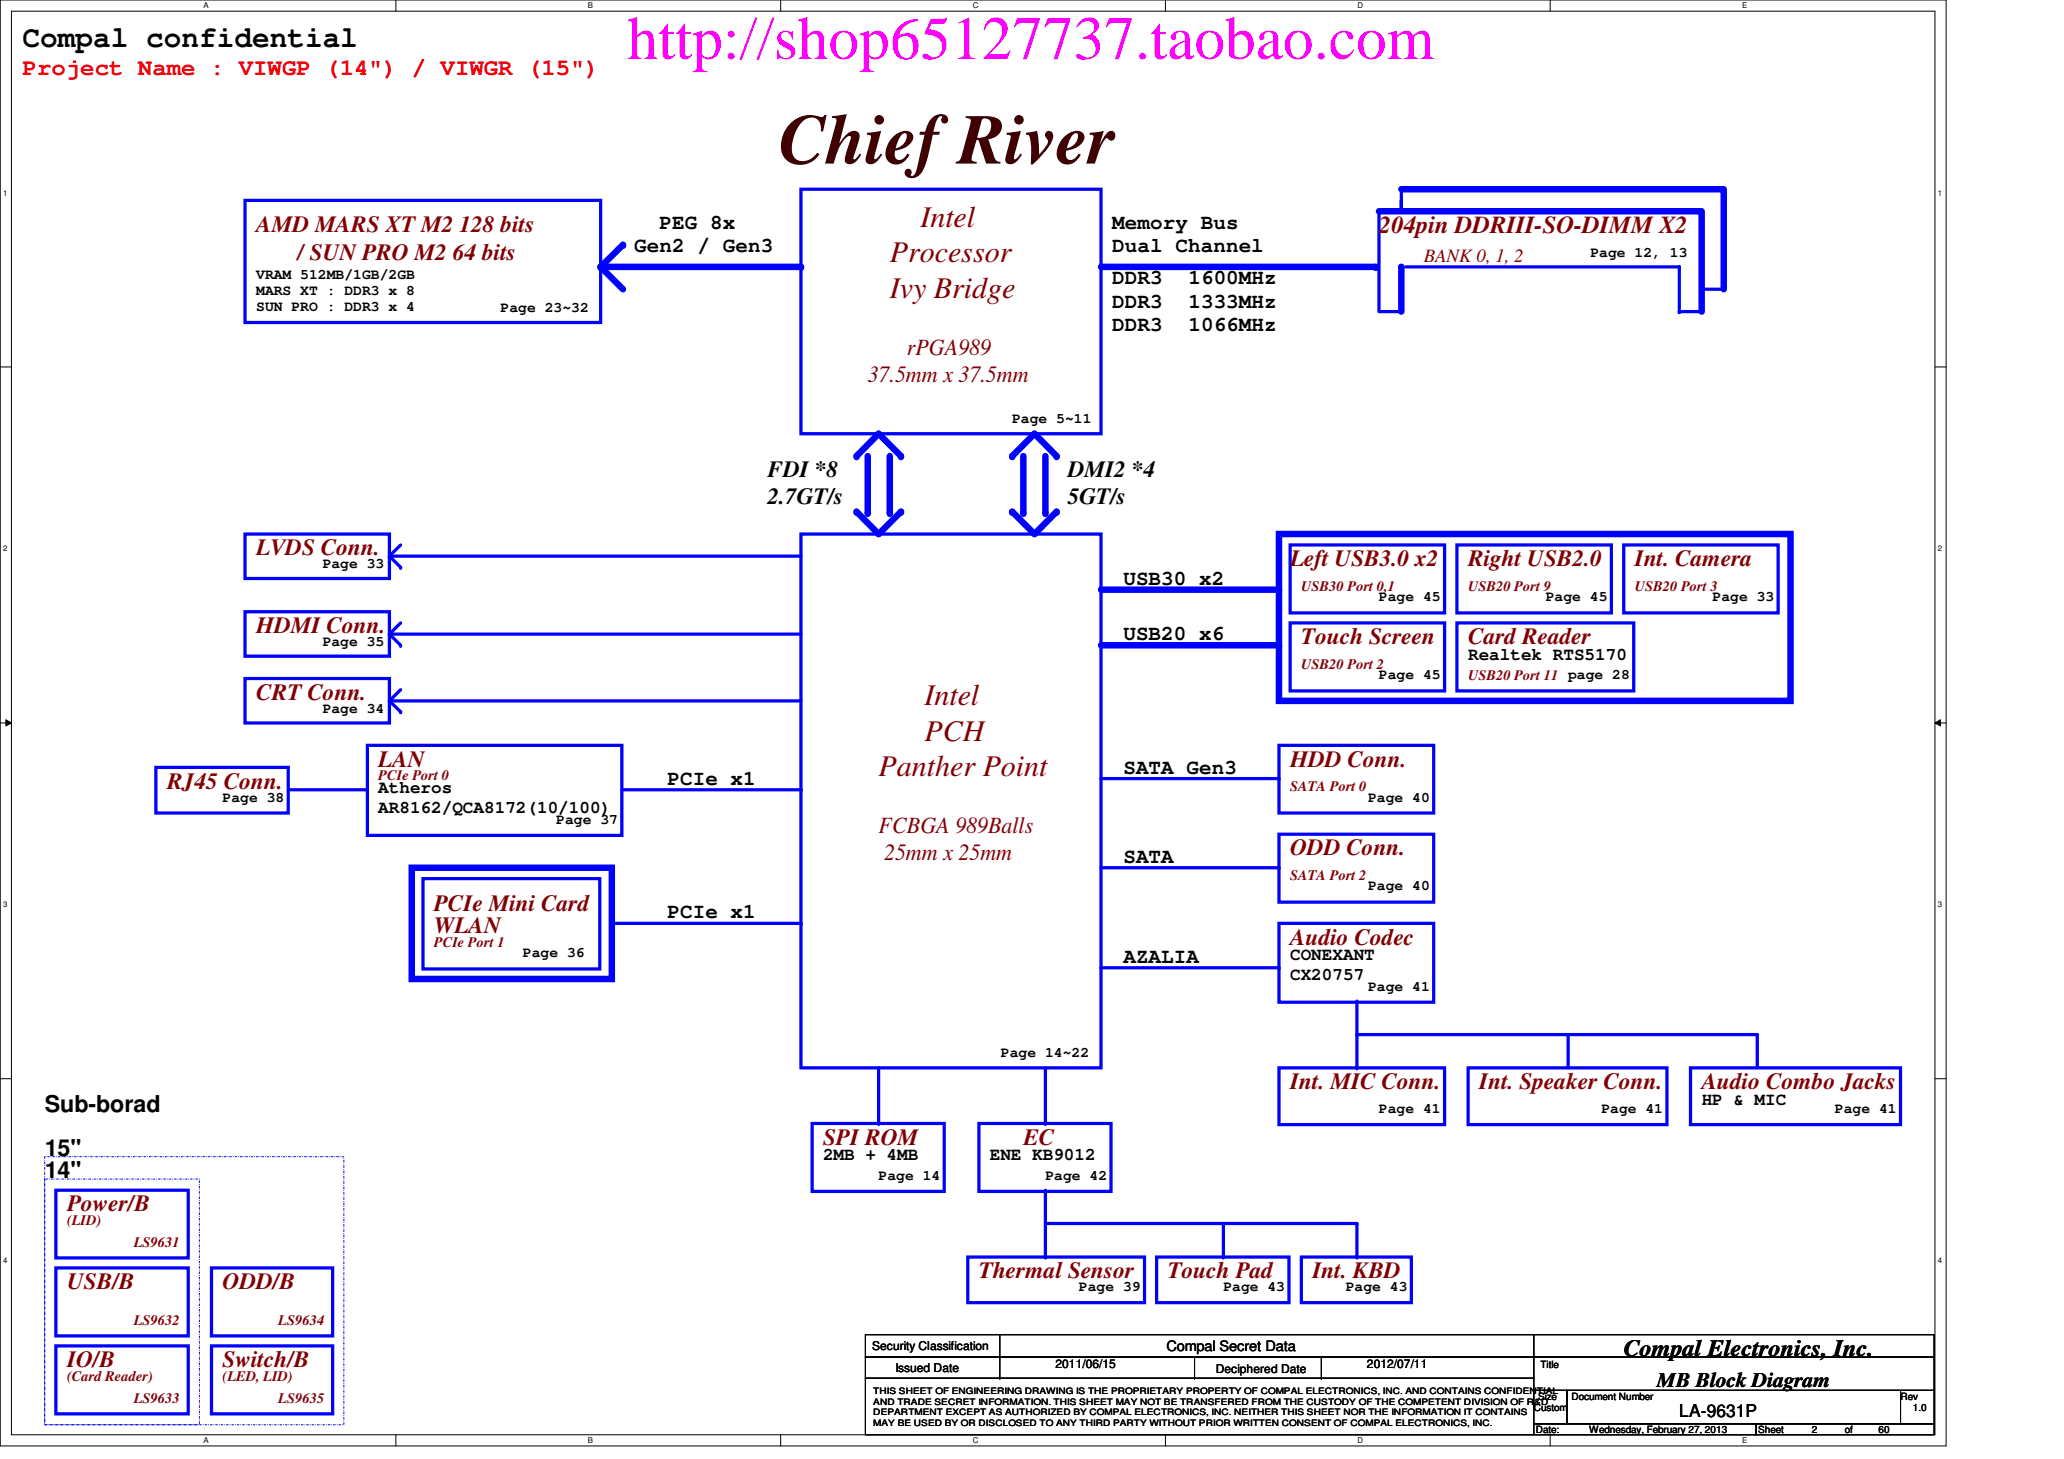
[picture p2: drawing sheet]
<svg xmlns="http://www.w3.org/2000/svg" width="297mm" height="210mm" viewBox="0 0 297 210" stroke-linecap="round" stroke-linejoin="round" font-family="sans-serif">
<path d="M0 0h280.1v208h-280.1zM1.6 1.6h276.9v204.8h-276.9z" fill="none" stroke="#000" stroke-width=".14"/>
<g fill="#fff">
<path d="M29.3 .2h.7v1.2h-.7z"/>
<path d="M29.3 206.6h.7v1.2h-.7z"/>
</g>
<path d="M57 0v1.6M57 206.4v1.6" fill="none" stroke="#000" stroke-width=".14"/>
<g fill="#fff">
<path d="M84.6 .2h.7v1.2h-.7z"/>
<path d="M84.6 206.6h.7v1.2h-.7z"/>
</g>
<path d="M112.3 0v1.6M112.3 206.4v1.6" fill="none" stroke="#000" stroke-width=".14"/>
<g fill="#fff">
<path d="M140 .2h.8v1.2h-.8z"/>
<path d="M140 206.6h.8v1.2h-.8z"/>
</g>
<path d="M167.7 0v1.6M167.7 206.4v1.6" fill="none" stroke="#000" stroke-width=".14"/>
<g fill="#fff">
<path d="M195.4 .2h.7v1.2h-.7z"/>
<path d="M195.4 206.6h.7v1.2h-.7z"/>
</g>
<path d="M223.1 0v1.6M223.1 206.4v1.6" fill="none" stroke="#000" stroke-width=".14"/>
<g fill="#fff">
<path d="M250.7 .2h.8v1.2h-.8z"/>
<path d="M250.7 206.6h.8v1.2h-.8z"/>
<path d="M.5 27.2h.6v1.2h-.6z"/>
<path d="M278.9 27.2h.6v1.2h-.6z"/>
<path d="M.5 78.4h.6v1.1h-.6z"/>
<path d="M278.9 78.4h.6v1.1h-.6z"/>
</g>
<path d="M0 52.8h1.6M278.5 52.8h1.6" fill="none" stroke="#000" stroke-width=".14"/>
<g fill="#fff">
<path d="M.5 129.6h.6v1.2h-.6z"/>
<path d="M278.9 129.6h.6v1.2h-.6z"/>
</g>
<path d="M0 104h1.6M.8 103.5l.8 .5-.8 .4zM278.5 104l.8-.5v.9zM278.5 104h1.6" fill="none" stroke="#000" stroke-width=".14"/>
<path d="M.8 103.5l.8 .5-.8 .4zM278.5 104l.8-.5v.9z" fill="#000"/>
<g fill="#fff">
<path d="M.5 180.8h.6v1.1h-.6z"/>
<path d="M278.9 180.8h.6v1.1h-.6z"/>
</g>
<path d="M0 155.2h1.6M278.5 155.2h1.6" fill="none" stroke="#000" stroke-width=".14"/>
<path d="M115.3 27.2h43.2v35.2h-43.2zM201.7 27.2v3.2v-1.6" fill="none" stroke="#00f" stroke-width=".47"/>
<path d="M158.5 38.4h39.5M201.7 27.2h46.4v14.4" fill="none" stroke="#00f" stroke-width=".93"/>
<circle cx="198" cy="38.4" r=".47" fill="#00f"/>
<path d="M35.3 28.8h51.1v17.6h-51.1zM198.5 30.4v14.4h3.2M244.9 41.6h3.2" fill="none" stroke="#00f" stroke-width=".47"/>
<circle cx="244.9" cy="41.6" r=".23" fill="#00f"/>
<path d="M198.5 30.4h46.4v14.4" fill="none" stroke="#00f" stroke-width=".93"/>
<path d="M241.7 44.8h3.2" fill="none" stroke="#00f" stroke-width=".47"/>
<circle cx="241.7" cy="44.8" r=".23" fill="#00f"/>
<path d="M201.7 38.4v6.4" fill="none" stroke="#00f" stroke-width=".93"/>
<circle cx="201.7" cy="38.4" r=".47" fill="#00f"/>
<path d="M241.7 38.4v6.4" fill="none" stroke="#00f" stroke-width=".47"/>
<circle cx="241.7" cy="44.8" r=".23" fill="#00f"/>
<path d="M202.3 38.4h39.4" fill="none" stroke="#00f" stroke-width=".47"/>
<circle cx="241.7" cy="38.4" r=".23" fill="#00f"/>
<path d="M86.4 38.4h28.9" fill="none" stroke="#00f" stroke-width=".93"/>
<circle cx="115.3" cy="38.4" r=".47" fill="#00f"/>
<path d="M89.7 35.2l-3.3 3.2" fill="none" stroke="#00f" stroke-width=".93"/>
<circle cx="89.7" cy="35.2" r=".47" fill="#00f"/>
<path d="M86.4 38.4l3.3 3.2" fill="none" stroke="#00f" stroke-width=".93"/>
<circle cx="86.4" cy="38.4" r=".47" fill="#00f"/>
<path d="M35.3 76.8h20.7v6.4h-20.7zM56 91.2h59.3" fill="none" stroke="#00f" stroke-width=".47"/>
<circle cx="56" cy="91.2" r=".23" fill="#00f"/>
<path d="M35.3 88h20.7v6.4h-20.7zM35.3 97.6h20.7v6.4h-20.7zM56 80l1.7 1.6" fill="none" stroke="#00f" stroke-width=".47"/>
<circle cx="57.7" cy="81.6" r=".23" fill="#00f"/>
<path d="M57.7 78.4l-1.7 1.6" fill="none" stroke="#00f" stroke-width=".47"/>
<circle cx="56" cy="80" r=".23" fill="#00f"/>
<path d="M56 80h59.3" fill="none" stroke="#00f" stroke-width=".47"/>
<circle cx="56" cy="80" r=".23" fill="#00f"/>
<path d="M56 91.2l1.7 1.6" fill="none" stroke="#00f" stroke-width=".47"/>
<circle cx="57.7" cy="92.8" r=".23" fill="#00f"/>
<path d="M57.7 89.6l-1.7 1.6" fill="none" stroke="#00f" stroke-width=".47"/>
<circle cx="56" cy="91.2" r=".23" fill="#00f"/>
<path d="M56 100.8l1.7 1.6" fill="none" stroke="#00f" stroke-width=".47"/>
<circle cx="57.7" cy="102.4" r=".23" fill="#00f"/>
<path d="M57.7 99.2l-1.7 1.6" fill="none" stroke="#00f" stroke-width=".47"/>
<circle cx="56" cy="100.8" r=".23" fill="#00f"/>
<path d="M56 100.8h59.3" fill="none" stroke="#00f" stroke-width=".47"/>
<circle cx="56" cy="100.8" r=".23" fill="#00f"/>
<path d="M185.7 78.4h22.2v9.8h-22.2zM209.7 78.4h22.2v9.8h-22.2zM209.7 89.6h25.4v9.8h-25.4zM184.1 107.2h22.2v9.8h-22.2zM184.1 120h22.2v9.8h-22.2zM184.1 132.8h22.2v11.4h-22.2zM184.1 153.6h23.8v8.2h-23.8zM211.3 153.6h28.6v8.2h-28.6z" fill="none" stroke="#00f" stroke-width=".47"/>
<path d="M184.1 76.8h73.6v24h-73.6zM158.5 84.8h25.6" fill="none" stroke="#00f" stroke-width=".93"/>
<circle cx="184.1" cy="84.8" r=".47" fill="#00f"/>
<path d="M158.5 112h25.6" fill="none" stroke="#00f" stroke-width=".47"/>
<circle cx="184.1" cy="112" r=".23" fill="#00f"/>
<path d="M195.3 148.8h57.6" fill="none" stroke="#00f" stroke-width=".47"/>
<circle cx="195.3" cy="148.8" r=".23" fill="#00f"/>
<path d="M195.3 144v9.6" fill="none" stroke="#00f" stroke-width=".47"/>
<circle cx="195.3" cy="153.6" r=".23" fill="#00f"/>
<path d="M252.9 148.8v4.8" fill="none" stroke="#00f" stroke-width=".47"/>
<circle cx="252.9" cy="148.8" r=".23" fill="#00f"/>
<path d="M225.7 148.8v4.8" fill="none" stroke="#00f" stroke-width=".47"/>
<circle cx="225.7" cy="148.8" r=".23" fill="#00f"/>
<path d="M158.5 139.2h25.6" fill="none" stroke="#00f" stroke-width=".47"/>
<circle cx="184.1" cy="139.2" r=".23" fill="#00f"/>
<path d="M150.4 153.6v8M140.9 161.6h19v9.8h-19zM139.3 180.8h25.4v6.6h-25.4zM166.5 180.8h19v6.6h-19zM187.3 180.8h15.8v6.6h-15.8z" fill="none" stroke="#00f" stroke-width=".47"/>
<circle cx="150.4" cy="161.6" r=".23" fill="#00f"/>
<path d="M150.4 171.2v9.6" fill="none" stroke="#00f" stroke-width=".47"/>
<circle cx="150.4" cy="180.8" r=".23" fill="#00f"/>
<path d="M150.4 176h44.9" fill="none" stroke="#00f" stroke-width=".47"/>
<circle cx="195.3" cy="176" r=".23" fill="#00f"/>
<path d="M195.3 176v4.8" fill="none" stroke="#00f" stroke-width=".47"/>
<circle cx="195.3" cy="180.8" r=".23" fill="#00f"/>
<path d="M176.1 176v4.8" fill="none" stroke="#00f" stroke-width=".47"/>
<circle cx="176.1" cy="180.8" r=".23" fill="#00f"/>
<path d="M126.4 153.6v8M116.9 161.6h19v9.8h-19z" fill="none" stroke="#00f" stroke-width=".47"/>
<circle cx="126.4" cy="161.6" r=".23" fill="#00f"/>
<path d="M22.4 110.4h19.1v6.6h-19.1zM52.9 107.2h36.6v13h-36.6z" fill="none" stroke="#00f" stroke-width=".47"/>
<path d="M158.5 92.8h25.6" fill="none" stroke="#00f" stroke-width=".93"/>
<circle cx="184.1" cy="92.8" r=".47" fill="#00f"/>
<path d="M158.5 124.8h25.6" fill="none" stroke="#00f" stroke-width=".47"/>
<circle cx="184.1" cy="124.8" r=".23" fill="#00f"/>
<path d="M233.7 78.4h22.2v9.8h-22.2zM89.7 113.6h25.6" fill="none" stroke="#00f" stroke-width=".47"/>
<circle cx="115.3" cy="113.6" r=".23" fill="#00f"/>
<path d="M41.7 113.6h11.2" fill="none" stroke="#00f" stroke-width=".47"/>
<circle cx="52.9" cy="113.6" r=".23" fill="#00f"/>
<path d="M60.9 126.4h25.4v13h-25.4zM88 132.8h27.3" fill="none" stroke="#00f" stroke-width=".47"/>
<path d="M59.3 124.8h28.8v16h-28.8z" fill="none" stroke="#00f" stroke-width=".93"/>
<circle cx="115.3" cy="132.8" r=".23" fill="#00f"/>
<path d="M115.3 76.8h43.2v76.8h-43.2z" fill="none" stroke="#00f" stroke-width=".47"/>
<path d="M126.4 62.4l3.3 3.2" fill="none" stroke="#00f" stroke-width=".93"/>
<circle cx="129.7" cy="65.6" r=".47" fill="#00f"/>
<path d="M128.1 65.6v8.2" fill="none" stroke="#00f" stroke-width=".93"/>
<circle cx="128.1" cy="73.8" r=".47" fill="#00f"/>
<path d="M124.9 65.6v8.2" fill="none" stroke="#00f" stroke-width=".93"/>
<circle cx="124.9" cy="73.8" r=".47" fill="#00f"/>
<path d="M126.4 62.4l-3.1 3.2" fill="none" stroke="#00f" stroke-width=".93"/>
<circle cx="123.3" cy="65.6" r=".47" fill="#00f"/>
<path d="M129.7 73.6l-3.3 3.2" fill="none" stroke="#00f" stroke-width=".93"/>
<circle cx="129.7" cy="73.6" r=".47" fill="#00f"/>
<path d="M123.3 73.6l3.1 3.2" fill="none" stroke="#00f" stroke-width=".93"/>
<circle cx="123.3" cy="73.6" r=".47" fill="#00f"/>
<path d="M145.7 73.6l3.2 3.2" fill="none" stroke="#00f" stroke-width=".93"/>
<circle cx="145.7" cy="73.6" r=".47" fill="#00f"/>
<path d="M148.9 62.4l3.2 3.2" fill="none" stroke="#00f" stroke-width=".93"/>
<circle cx="152.1" cy="65.6" r=".47" fill="#00f"/>
<path d="M150.4 65.6v8.2" fill="none" stroke="#00f" stroke-width=".93"/>
<circle cx="150.4" cy="73.8" r=".47" fill="#00f"/>
<path d="M147.3 65.6v8.2" fill="none" stroke="#00f" stroke-width=".93"/>
<circle cx="147.3" cy="73.8" r=".47" fill="#00f"/>
<path d="M152.1 73.6l-3.2 3.2" fill="none" stroke="#00f" stroke-width=".93"/>
<circle cx="152.1" cy="73.6" r=".47" fill="#00f"/>
<path d="M148.9 62.4l-3.2 3.2" fill="none" stroke="#00f" stroke-width=".93"/>
<circle cx="145.7" cy="65.6" r=".47" fill="#00f"/>
<path d="M185.7 89.6h22.2v9.8h-22.2zM243.3 153.6h30.2v8.2h-30.2zM8 171.2h19.1v9.8h-19.1zM8 182.4h19.1v9.8h-19.1zM8 193.6h19.1v9.8h-19.1zM30.4 193.6h17.5v9.8h-17.5zM30.4 182.4h17.5v9.8h-17.5z" fill="none" stroke="#00f" stroke-width=".47"/>
<path d="M6.4 166.4h43.1v38.6h-43.1zM6.4 169.6h22.3v35.4h-22.3z" fill="none" stroke="#00f" stroke-width=".14" stroke-dasharray=".3 .3 0 .3"/>
<g fill="none" stroke="#000" stroke-width=".14">
<path d="M124.5 192h96.2v3.2h-96.2zM124.5 195.2h96.2v3.1h-96.2zM124.5 198.3h96.2v8.1h-96.2zM143.9 195.2h.1M143.9 198.3h.1M143.9 192v6.3M171.9 198.3h.1M171.9 195.2v3.1M190.2 198.3h.1M190.2 195.2v3.1M220.7 192h57.6v3.2h-57.6zM220.7 195.2h57.6v4.8h-57.6z"/>
<path d="M220.7 200h4.8v4.9h-4.8zM220.7 204.9h32v1.5h-32zM225.5 200h48v4.9h-48zM252.7 204.9h25.6v1.5h-25.6zM273.5 200h4.8v4.9h-4.8z"/>
</g>
<text font-size="10.2" fill="#400000" x="112.1" y="23.5">Chief River</text>
<text font-size="8.8" fill="#f0f" x="90.3" y="8.5">http://shop65127737.taobao.com</text>
<text font-size="4.3" x="3.3" y="6.8">Compal confidential</text>
<g font-size="4.3" fill="#800000">
<text x="132.5" y="32.7">Intel</text>
<text x="128.1" y="37.8">Processor</text>
<text x="128.1" y="42.8">Ivy Bridge</text>
<text x="133.1" y="101.5">Intel</text>
<text x="133.1" y="106.6">PCH</text>
<text x="126.4" y="111.6">Panther Point</text>
</g>
<text font-size="3.5" fill="#800000" x="198.5" y="33.6">204pin DDRIII-SO-DIMM X2</text>
<text font-size="3.3" fill="#f00" x="3.3" y="10.8">Project Name : VIWGP (14&quot;) / VIWGR (15&quot;)</text>
<g font-size="3.3" fill="#800000">
<text x="36.9" y="33.4">AMD MARS XT M2 128 bits</text>
<text x="42.8" y="37.3">/ SUN PRO M2 64 bits</text>
<text x="130.5" y="51">rPGA989</text>
<text x="124.9" y="54.9">37.5mm x 37.5mm</text>
<text x="36.9" y="79.9">LVDS Conn.</text>
<text x="185.7" y="81.4">Left USB3.0 x2</text>
<text x="211.3" y="81.4">Right USB2.0</text>
<text x="235.3" y="81.4">Int. Camera</text>
<text x="36.9" y="91.1">HDMI Conn.</text>
<text x="187.3" y="92.7">Touch Screen</text>
<text x="211.3" y="92.7">Card Reader</text>
<text x="36.9" y="100.7">CRT Conn.</text>
<text x="24" y="113.5">RJ45 Conn.</text>
<text x="54.4" y="110.3">LAN</text>
<text x="185.7" y="110.3">HDD Conn.</text>
<text x="126.4" y="119.8">FCBGA 989Balls</text>
<text x="127.3" y="123.8">25mm x 25mm</text>
<text x="185.7" y="123.1">ODD Conn.</text>
<text x="62.4" y="131.1">PCIe Mini Card</text>
<text x="62.4" y="134.3">WLAN</text>
<text x="185.7" y="135.9">Audio Codec</text>
<text x="185.7" y="156.7">Int. MIC Conn.</text>
<text x="212.9" y="156.7">Int. Speaker Conn.</text>
<text x="244.9" y="156.7">Audio Combo Jacks</text>
<text x="118.4" y="164.7">SPI ROM</text>
<text x="147.3" y="164.7">EC</text>
<text x="9.6" y="174.3">Power/B</text>
<text x="9.6" y="185.5">USB/B</text>
<text x="32" y="185.5">ODD/B</text>
<text x="140.9" y="183.9">Thermal Sensor</text>
<text x="168.1" y="183.9">Touch Pad</text>
<text x="188.9" y="183.9">Int. KBD</text>
<text x="9.6" y="196.7">IO/B</text>
<text x="32" y="196.7">Switch/B</text>
</g>
<g font-size="3.3">
<text x="110.4" y="68.7">FDI *8</text>
<text x="153.7" y="68.7">DMI2 *4</text>
<text x="110.4" y="72.6">2.7GT/s</text>
<text x="153.7" y="72.6">5GT/s</text>
<text x="6.4" y="160">Sub-borad</text>
<text x="6.4" y="166.4">15&quot;</text>
<text x="6.4" y="169.5">14&quot;</text>
<text x="233.7" y="195.1">Compal Electronics, Inc.</text>
</g>
<g font-size="3">
<text x="94.9" y="32.9">PEG 8x</text>
<text x="160.1" y="32.9">Memory Bus</text>
<text x="91.3" y="36.3">Gen2 / Gen3</text>
<text x="160.1" y="36.3">Dual Channel</text>
<text x="160.1" y="40.9">DDR3</text>
<text x="171" y="40.9">1600MHz</text>
<text x="160.1" y="44.3">DDR3</text>
<text x="160.1" y="47.7">DDR3</text>
<text x="171" y="44.3">1333MHz</text>
<text x="171" y="47.7">1066MHz</text>
<text x="161.7" y="84.1">USB30 x2</text>
<text x="161.7" y="92.1">USB20 x6</text>
<text x="96.1" y="112.9">PCIe x1</text>
<text x="161.7" y="111.3">SATA Gen3</text>
<text x="161.7" y="124.1">SATA</text>
<text x="96.1" y="132.1">PCIe x1</text>
<text x="161.7" y="138.5">AZALIA</text>
<text x="238.5" y="199.6">MB Block Diagram</text>
</g>
<text font-size="2.7" fill="#800000" x="204.9" y="37.7">BANK 0, 1, 2</text>
<g font-size="2.5">
<text x="211.3" y="94.9">Realtek RTS5170</text>
<text x="54.4" y="114.1">Atheros</text>
<text x="54.4" y="116.9">AR8162/QCA8172(10/100)</text>
<text x="185.7" y="138.1">CONEXANT</text>
<text x="185.7" y="140.9">CX20757</text>
<text x="244.9" y="158.9">HP &amp; MIC</text>
<text x="118.4" y="166.9">2MB + 4MB</text>
<text x="142.4" y="166.9">ENE KB9012</text>
<text x="241.7" y="203.9">LA-9631P</text>
</g>
<g font-size="2.1">
<text x="36.9" y="40.1">VRAM 512MB/1GB/2GB</text>
<text x="228.9" y="36.9">Page 12, 13</text>
<text x="36.9" y="42.4">MARS XT : DDR3 x 8</text>
<text x="36.9" y="44.7">SUN PRO : DDR3 x 4</text>
<text x="72" y="44.9">Page 23~32</text>
<text x="145.7" y="60.9">Page 5~11</text>
<text x="46.4" y="81.7">Page 33</text>
<text x="198.5" y="86.5">Page 45</text>
<text x="222.5" y="86.5">Page 45</text>
<text x="246.5" y="86.5">Page 33</text>
<text x="46.4" y="92.9">Page 35</text>
<text x="198.5" y="97.7">Page 45</text>
<text x="46.4" y="102.5">Page 34</text>
<text x="32" y="115.3">Page 38</text>
<text x="80" y="118.5">Page 37</text>
<text x="196.9" y="115.3">Page 40</text>
<text x="196.9" y="128.1">Page 40</text>
<text x="75.3" y="137.7">Page 36</text>
<text x="196.9" y="142.5">Page 41</text>
<text x="144.1" y="152.1">Page 14~22</text>
<text x="198.5" y="160.1">Page 41</text>
<text x="230.5" y="160.1">Page 41</text>
<text x="264.1" y="160.1">Page 41</text>
<text x="126.4" y="169.7">Page 14</text>
<text x="150.4" y="169.7">Page 42</text>
<text x="155.3" y="185.7">Page 39</text>
<text x="176.1" y="185.7">Page 43</text>
<text x="193.7" y="185.7">Page 43</text>
<text x="167.9" y="194.4">Compal Secret Data</text>
</g>
<g font-size="2.1" fill="#800000">
<text x="187.3" y="85">USB30 Port 0,1</text>
<text x="211.3" y="85">USB20 Port 9</text>
<text x="235.3" y="85">USB20 Port 3</text>
<text x="187.3" y="96.2">USB20 Port 2</text>
<text x="211.3" y="97.8">USB20 Port 11 page 28</text>
<text x="54.4" y="112.2">PCIe Port 0</text>
<text x="185.7" y="113.8">SATA Port 0</text>
<text x="185.7" y="126.7">SATA Port 2</text>
<text x="62.4" y="136.2">PCIe Port 1</text>
<text x="9.6" y="176.2">(LID)</text>
<text x="19.3" y="179.5">LS9631</text>
<text x="19.3" y="190.7">LS9632</text>
<text x="40" y="190.7">LS9634</text>
<text x="9.6" y="198.7">(Card Reader)</text>
<text x="19.3" y="201.8">LS9633</text>
<text x="32" y="198.7">(LED, LID)</text>
<text x="40" y="201.8">LS9635</text>
</g>
<g font-size="1.7">
<text x="125.5" y="194.3">Security Classification</text>
<text x="128.9" y="197.3">Issued Date</text>
<text x="151.9" y="196.8">2011/06/15</text>
<text x="175" y="197.5">Deciphered Date</text>
<text x="196.7" y="196.8">2012/07/11</text>
</g>
<g font-size="1.4">
<text x="221.7" y="196.8">Title</text>
<text x="220.7" y="203">Custom</text>
<text x="221.4" y="201.4">Size</text>
<text x="226.1" y="201.4">Document Number</text>
<text x="273.5" y="201.4">Rev</text>
<text x="275.3" y="203">1.0</text>
<text x="221" y="206.2">Date:</text>
<text x="228.7" y="206.2">Wednesday, February 27, 2013</text>
<text x="253" y="206.2">Sheet</text>
<text x="260.7" y="206.2">2</text>
<text x="265.5" y="206.2">of</text>
<text x="270.3" y="206.2">60</text>
</g>
<g font-size="1.3">
<text x="125.7" y="200.6">THIS SHEET OF ENGINEERING DRAWING IS THE PROPRIETARY PROPERTY OF COMPAL ELECTRONICS, INC. AND CONTAINS CONFIDENTIAL</text>
<text x="125.7" y="202.1">AND TRADE SECRET INFORMATION. THIS SHEET MAY NOT BE TRANSFERED FROM THE CUSTODY OF THE COMPETENT DIVISION OF R&amp;D</text>
<text x="125.7" y="203.6">DEPARTMENT EXCEPT AS AUTHORIZED BY COMPAL ELECTRONICS, INC. NEITHER THIS SHEET NOR THE INFORMATION IT CONTAINS</text>
<text x="125.7" y="205.1">MAY BE USED BY OR DISCLOSED TO ANY THIRD PARTY WITHOUT PRIOR WRITTEN CONSENT OF COMPAL ELECTRONICS, INC.</text>
</g>
<g font-size="1.1">
<text x="29.3" y="1.1">A</text>
<text x="84.6" y="1.1">B</text>
<text x="140" y="1.1">C</text>
<text x="195.4" y="1.1">D</text>
<text x="250.7" y="1.1">E</text>
<text x=".5" y="28.2">1</text>
<text x="278.9" y="28.2">1</text>
<text x=".5" y="79.3">2</text>
<text x="278.9" y="79.3">2</text>
<text x=".5" y="130.6">3</text>
<text x="278.9" y="130.6">3</text>
<text x=".5" y="181.7">4</text>
<text x="278.9" y="181.7">4</text>
<text x="29.3" y="207.6">A</text>
<text x="84.6" y="207.6">B</text>
<text x="140" y="207.6">C</text>
<text x="195.4" y="207.6">D</text>
<text x="250.7" y="207.6">E</text>
</g>
</svg>
